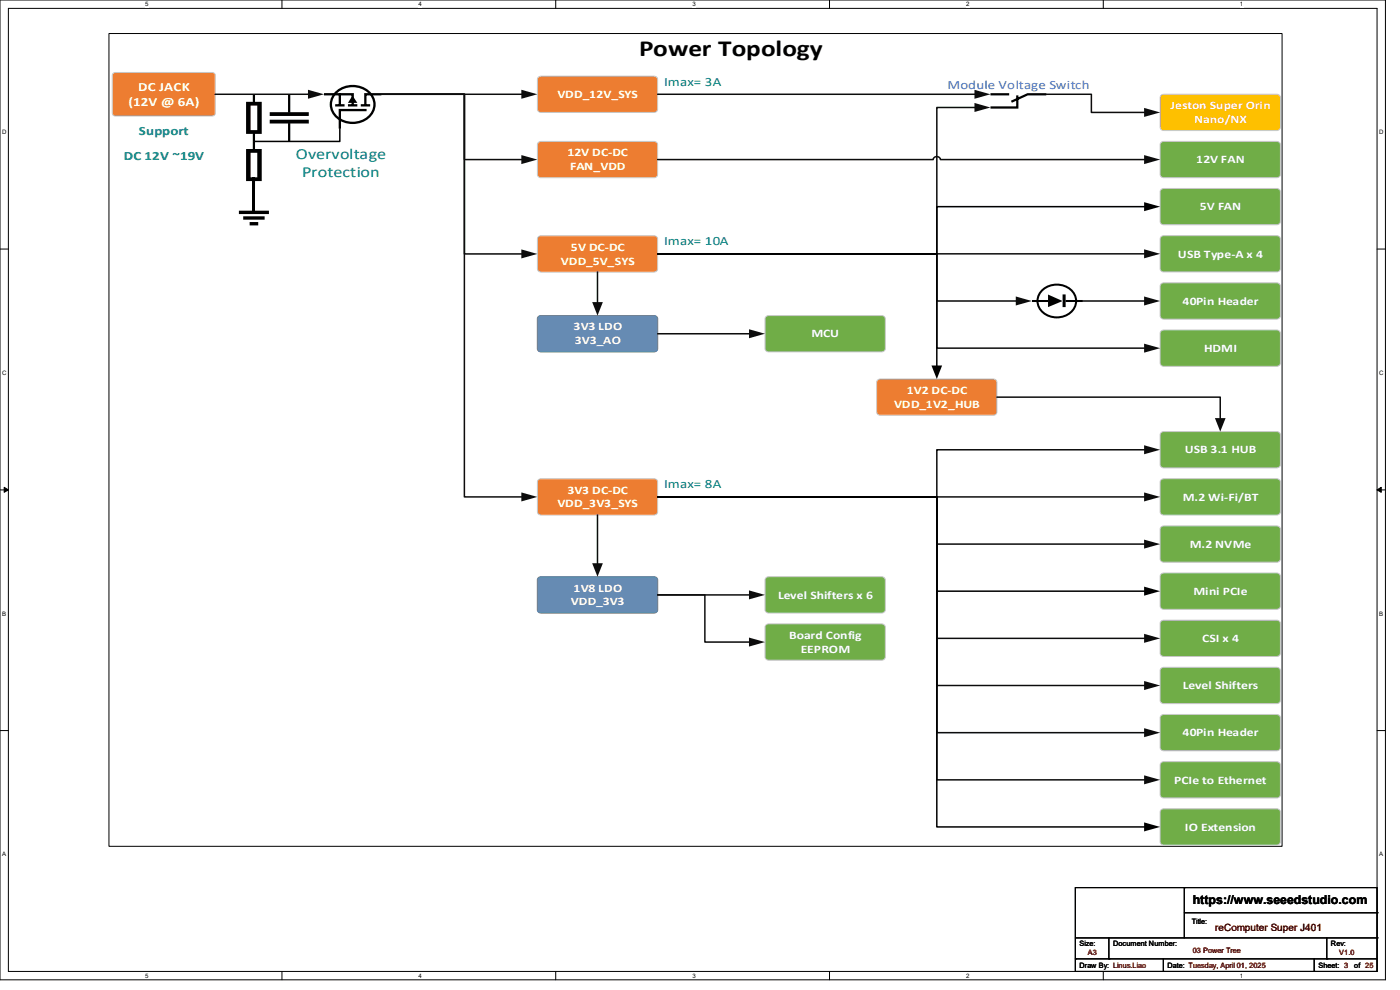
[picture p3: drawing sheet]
<svg xmlns="http://www.w3.org/2000/svg" width="297mm" height="210mm" viewBox="0 0 297 210" stroke-linecap="round" stroke-linejoin="round" font-family="sans-serif">
<path d="M0 0h293.9v207.9h-293.9zM1.8 1.8h290.3v204.3h-290.3z" fill="none" stroke="#000" stroke-width=".21"/>
<g fill="#fff">
<path d="M30.8 .2h.7v1.4h-.7z"/>
<path d="M30.8 206.2h.7v1.4h-.7z"/>
</g>
<path d="M59.8 0v1.8M59.8 206.1v1.8" fill="none" stroke="#000" stroke-width=".21"/>
<g fill="#fff">
<path d="M88.8 .2h.7v1.4h-.7z"/>
<path d="M88.8 206.2h.7v1.4h-.7z"/>
</g>
<path d="M117.9 0v1.8M117.9 206.1v1.8" fill="none" stroke="#000" stroke-width=".21"/>
<g fill="#fff">
<path d="M146.9 .2h.7v1.4h-.7z"/>
<path d="M146.9 206.2h.7v1.4h-.7z"/>
</g>
<path d="M176 0v1.8M176 206.1v1.8" fill="none" stroke="#000" stroke-width=".21"/>
<g fill="#fff">
<path d="M205 .2h.7v1.4h-.7z"/>
<path d="M205 206.2h.7v1.4h-.7z"/>
</g>
<path d="M234.1 0v1.8M234.1 206.1v1.8" fill="none" stroke="#000" stroke-width=".21"/>
<g fill="#fff">
<path d="M263.1 .2h.6v1.4h-.6z"/>
<path d="M263.1 206.2h.6v1.4h-.6z"/>
<path d="M.5 27.3h.9v1.4h-.9z"/>
<path d="M292.6 27.3h.9v1.4h-.9z"/>
<path d="M.5 78.4h.9v1.4h-.9z"/>
<path d="M292.6 78.4h.9v1.4h-.9z"/>
</g>
<path d="M0 52.8h1.8M292.1 52.8h1.8" fill="none" stroke="#000" stroke-width=".21"/>
<g fill="#fff">
<path d="M.5 129.5h.8v1.4h-.8z"/>
<path d="M292.6 129.5h.8v1.4h-.8z"/>
</g>
<path d="M0 103.9h1.8M292.1 103.9h1.8" fill="none" stroke="#000" stroke-width=".21"/>
<path d="M.9 103.4l.9 .5-.9 .5zM292.1 103.9l.9-.5v1z" fill="#000" stroke="#000" stroke-width=".21"/>
<g fill="#fff">
<path d="M.5 180.5h.8v1.4h-.8z"/>
<path d="M292.6 180.5h.8v1.4h-.8z"/>
</g>
<path d="M0 155h1.8M292.1 155h1.8" fill="none" stroke="#000" stroke-width=".21"/>
<path d="M23.2 7.2h248.8v172.3h-248.8z" fill="#fff"/>
<path d="M23.1 7.1h248.9v172.4h-248.9z" fill="none" stroke="#000" stroke-width=".21"/>
<g fill="#000">
<path d="M74.8 20.3l1 1.5h-2z"/>
<path d="M53.6 37.7h.5v7.1h-.5z" fill-rule="evenodd"/>
<path d="M52.2 21.6h3.3v6.8h-.9v-.8h-1.4v-5.2h1.4v6h-2.4z" fill-rule="evenodd"/>
<path d="M52.2 31.6h3.3v6.8h-.9v-.8h-1.4v-5.2h1.4v6h-2.4z" fill-rule="evenodd"/>
<path d="M57.2 23.8v.8h8.3v-.8zM57.2 25.4v.8h8.3v-.8z" fill-rule="evenodd"/>
<path d="M225.4 62.5h.7v2.6h-.7zM222.3 62.5v2.6l3.1-1.2z" fill-rule="evenodd"/>
</g>
<path d="M53.9 20v2M61.3 20v3.9M53.9 28v4M53.9 38v2M61.3 26.1v3.9M210.1 20h4M215.8 20.2v2.6h-5.7M222 20h-4l-3.4 1.6" fill="none" stroke="#000" stroke-width=".47"/>
<path d="M50.7 45.1h6.4M51.6 46.2h4.5M53 47.5h1.8" fill="none" stroke="#000" stroke-width=".71" stroke-linecap="butt"/>
<path d="M68.7 20h3.4v2.3M71.3 19.6a5 5 0 0 1 7.9 1.2 3.9 3.9 0 0 1-3.6 5.2 4.5 4.5 0 0 1-5.4-3.8 3.6 3.6 0 0 1 1.1-2.6zM72.1 20h2.7v1.1M80.9 20h-3.4v2.4M71.1 22.3h2M73.8 22.3h2M74.8 20.9v1.4M76.5 22.3h2M77.8 23.3h-5.7v4" fill="none" stroke="#000" stroke-width=".49"/>
<path d="M218.9 63.9h3.4M221.3 61.4a4.4 4.4 0 0 1 6.9 1.8 3.8 3.8 0 0 1-4.8 4.1 3.4 3.4 0 0 1-3-2.3 3.4 3.4 0 0 1 .9-3.6zM226.1 63.9h3.6" fill="none" stroke="#000" stroke-width=".43"/>
<path d="M72.1 27.3v2.7h-18.3" fill="none" stroke="#000" stroke-width=".32"/>
<path d="M24 15.5l.5-.1h20.5a.64 .64 0 0 1 .7 .6v8a.64 .64 0 0 1-.7 .6h-20.5a.63 .63 0 0 1-.7-.6v-8z" fill-rule="evenodd" fill="#ed7d31"/>
<path d="M24 15.5l.5-.1h20.5a.64 .64 0 0 1 .7 .6v8a.64 .64 0 0 1-.7 .6h-20.5a.63 .63 0 0 1-.7-.6v-8z" fill="none" stroke="#c8c8c8" stroke-width=".21"/>
<path d="M114.2 16.3l.6-.2h23.9a.74 .74 0 0 1 .8 .7v6.4a.74 .74 0 0 1-.8 .7h-23.9a.74 .74 0 0 1-.8-.7v-6.4z" fill-rule="evenodd" fill="#ed7d31"/>
<path d="M114.2 16.3l.6-.2h23.9a.74 .74 0 0 1 .8 .7v6.4a.74 .74 0 0 1-.8 .7h-23.9a.74 .74 0 0 1-.8-.7v-6.4z" fill="none" stroke="#c8c8c8" stroke-width=".21"/>
<path d="M45.7 20h19.9" fill="none" stroke="#0c0c0c" stroke-width=".32"/>
<path d="M65.3 19l3.4 1-3.4 1z" fill="#0c0c0c"/>
<path d="M246.4 20.2l.5-.2h23.9a.74 .74 0 0 1 .8 .7v6.3a.74 .74 0 0 1-.8 .7h-23.9a.74 .74 0 0 1-.8-.7v-6.3z" fill-rule="evenodd" fill="#fec000"/>
<path d="M246.4 20.2l.5-.2h23.9a.74 .74 0 0 1 .8 .7v6.3a.74 .74 0 0 1-.8 .7h-23.9a.74 .74 0 0 1-.8-.7v-6.3z" fill="none" stroke="#c8c8c8" stroke-width=".21"/>
<path d="M114.2 50.2l.6-.2h23.9a.74 .74 0 0 1 .8 .7v6.3a.74 .74 0 0 1-.8 .7h-23.9a.74 .74 0 0 1-.8-.7v-6.3z" fill-rule="evenodd" fill="#ed7d31"/>
<path d="M114.2 50.2l.6-.2h23.9a.74 .74 0 0 1 .8 .7v6.3a.74 .74 0 0 1-.8 .7h-23.9a.74 .74 0 0 1-.8-.7v-6.3z" fill="none" stroke="#c8c8c8" stroke-width=".21"/>
<path d="M114.2 67.1l.6-.2h23.9a.74 .74 0 0 1 .8 .7v6.4a.74 .74 0 0 1-.8 .6h-23.9a.74 .74 0 0 1-.8-.6v-6.4z" fill-rule="evenodd" fill="#668bb3"/>
<path d="M114.2 67.1l.6-.2h23.9a.74 .74 0 0 1 .8 .7v6.4a.74 .74 0 0 1-.8 .6h-23.9a.74 .74 0 0 1-.8-.6v-6.4z" fill="none" stroke="#547495" stroke-width=".24"/>
<path d="M162.5 67.1l.6-.2h23.9a.74 .74 0 0 1 .8 .7v6.4a.74 .74 0 0 1-.8 .6h-23.9a.74 .74 0 0 1-.8-.6v-6.4z" fill-rule="evenodd" fill="#70ad47"/>
<path d="M162.5 67.1l.6-.2h23.9a.74 .74 0 0 1 .8 .7v6.4a.74 .74 0 0 1-.8 .6h-23.9a.74 .74 0 0 1-.8-.6v-6.4z" fill="none" stroke="#c8c8c8" stroke-width=".21"/>
<path d="M246.4 30.2l.5-.2h23.9a.74 .74 0 0 1 .8 .7v6.3a.74 .74 0 0 1-.8 .7h-23.9a.74 .74 0 0 1-.8-.7v-6.3z" fill-rule="evenodd" fill="#70ad47"/>
<path d="M246.4 30.2l.5-.2h23.9a.74 .74 0 0 1 .8 .7v6.3a.74 .74 0 0 1-.8 .7h-23.9a.74 .74 0 0 1-.8-.7v-6.3z" fill="none" stroke="#c8c8c8" stroke-width=".21"/>
<path d="M186.2 80.6l.6-.2h23.9a.74 .74 0 0 1 .8 .7v6.3a.74 .74 0 0 1-.8 .7h-23.9a.74 .74 0 0 1-.8-.7v-6.3z" fill-rule="evenodd" fill="#ed7d31"/>
<path d="M186.2 80.6l.6-.2h23.9a.74 .74 0 0 1 .8 .7v6.3a.74 .74 0 0 1-.8 .7h-23.9a.74 .74 0 0 1-.8-.7v-6.3z" fill="none" stroke="#c8c8c8" stroke-width=".21"/>
<path d="M246.4 50.2l.5-.2h23.9a.74 .74 0 0 1 .8 .7v6.3a.74 .74 0 0 1-.8 .7h-23.9a.74 .74 0 0 1-.8-.7v-6.3z" fill-rule="evenodd" fill="#70ad47"/>
<path d="M246.4 50.2l.5-.2h23.9a.74 .74 0 0 1 .8 .7v6.3a.74 .74 0 0 1-.8 .7h-23.9a.74 .74 0 0 1-.8-.7v-6.3z" fill="none" stroke="#c8c8c8" stroke-width=".21"/>
<path d="M246.4 60.2l.5-.2h23.9a.74 .74 0 0 1 .8 .7v6.3a.74 .74 0 0 1-.8 .7h-23.9a.74 .74 0 0 1-.8-.7v-6.3z" fill-rule="evenodd" fill="#70ad47"/>
<path d="M246.4 60.2l.5-.2h23.9a.74 .74 0 0 1 .8 .7v6.3a.74 .74 0 0 1-.8 .7h-23.9a.74 .74 0 0 1-.8-.7v-6.3z" fill="none" stroke="#c8c8c8" stroke-width=".21"/>
<path d="M246.4 70.2l.5-.2h23.9a.74 .74 0 0 1 .8 .7v6.3a.74 .74 0 0 1-.8 .7h-23.9a.74 .74 0 0 1-.8-.7v-6.3z" fill-rule="evenodd" fill="#70ad47"/>
<path d="M246.4 70.2l.5-.2h23.9a.74 .74 0 0 1 .8 .7v6.3a.74 .74 0 0 1-.8 .7h-23.9a.74 .74 0 0 1-.8-.7v-6.3z" fill="none" stroke="#c8c8c8" stroke-width=".21"/>
<path d="M246.4 171.8l.5-.2h23.9a.74 .74 0 0 1 .8 .6v6.4a.74 .74 0 0 1-.8 .7h-23.9a.74 .74 0 0 1-.8-.7v-6.4z" fill-rule="evenodd" fill="#70ad47"/>
<path d="M246.4 171.8l.5-.2h23.9a.74 .74 0 0 1 .8 .6v6.4a.74 .74 0 0 1-.8 .7h-23.9a.74 .74 0 0 1-.8-.7v-6.4z" fill="none" stroke="#c8c8c8" stroke-width=".21"/>
<path d="M114.2 101.8l.6-.2h23.9a.74 .74 0 0 1 .8 .6v6.4a.74 .74 0 0 1-.8 .7h-23.9a.74 .74 0 0 1-.8-.7v-6.4z" fill-rule="evenodd" fill="#ed7d31"/>
<path d="M114.2 101.8l.6-.2h23.9a.74 .74 0 0 1 .8 .6v6.4a.74 .74 0 0 1-.8 .7h-23.9a.74 .74 0 0 1-.8-.7v-6.4z" fill="none" stroke="#c8c8c8" stroke-width=".21"/>
<path d="M114.2 122.5l.6-.2h23.9a.74 .74 0 0 1 .8 .7v6.4a.74 .74 0 0 1-.8 .7h-23.9a.74 .74 0 0 1-.8-.7v-6.4z" fill-rule="evenodd" fill="#668bb3"/>
<path d="M114.2 122.5l.6-.2h23.9a.74 .74 0 0 1 .8 .7v6.4a.74 .74 0 0 1-.8 .7h-23.9a.74 .74 0 0 1-.8-.7v-6.4z" fill="none" stroke="#547495" stroke-width=".24"/>
<path d="M162.5 122.5l.6-.2h23.9a.74 .74 0 0 1 .8 .7v6.4a.74 .74 0 0 1-.8 .7h-23.9a.74 .74 0 0 1-.8-.7v-6.4z" fill-rule="evenodd" fill="#70ad47"/>
<path d="M162.5 122.5l.6-.2h23.9a.74 .74 0 0 1 .8 .7v6.4a.74 .74 0 0 1-.8 .7h-23.9a.74 .74 0 0 1-.8-.7v-6.4z" fill="none" stroke="#c8c8c8" stroke-width=".21"/>
<path d="M246.4 91.8l.5-.2h23.9a.74 .74 0 0 1 .8 .6v6.4a.74 .74 0 0 1-.8 .7h-23.9a.74 .74 0 0 1-.8-.7v-6.4z" fill-rule="evenodd" fill="#70ad47"/>
<path d="M246.4 91.8l.5-.2h23.9a.74 .74 0 0 1 .8 .6v6.4a.74 .74 0 0 1-.8 .7h-23.9a.74 .74 0 0 1-.8-.7v-6.4z" fill="none" stroke="#c8c8c8" stroke-width=".21"/>
<path d="M246.4 101.8l.5-.2h23.9a.74 .74 0 0 1 .8 .6v6.4a.74 .74 0 0 1-.8 .7h-23.9a.74 .74 0 0 1-.8-.7v-6.4z" fill-rule="evenodd" fill="#70ad47"/>
<path d="M246.4 101.8l.5-.2h23.9a.74 .74 0 0 1 .8 .6v6.4a.74 .74 0 0 1-.8 .7h-23.9a.74 .74 0 0 1-.8-.7v-6.4z" fill="none" stroke="#c8c8c8" stroke-width=".21"/>
<path d="M246.4 111.8l.5-.2h23.9a.74 .74 0 0 1 .8 .6v6.4a.74 .74 0 0 1-.8 .7h-23.9a.74 .74 0 0 1-.8-.7v-6.4z" fill-rule="evenodd" fill="#70ad47"/>
<path d="M246.4 111.8l.5-.2h23.9a.74 .74 0 0 1 .8 .6v6.4a.74 .74 0 0 1-.8 .7h-23.9a.74 .74 0 0 1-.8-.7v-6.4z" fill="none" stroke="#c8c8c8" stroke-width=".21"/>
<path d="M246.4 131.8l.5-.2h23.9a.74 .74 0 0 1 .8 .6v6.4a.74 .74 0 0 1-.8 .7h-23.9a.74 .74 0 0 1-.8-.7v-6.4z" fill-rule="evenodd" fill="#70ad47"/>
<path d="M246.4 131.8l.5-.2h23.9a.74 .74 0 0 1 .8 .6v6.4a.74 .74 0 0 1-.8 .7h-23.9a.74 .74 0 0 1-.8-.7v-6.4z" fill="none" stroke="#c8c8c8" stroke-width=".21"/>
<path d="M246.4 141.8l.5-.2h23.9a.74 .74 0 0 1 .8 .6v6.4a.74 .74 0 0 1-.8 .7h-23.9a.74 .74 0 0 1-.8-.7v-6.4z" fill-rule="evenodd" fill="#70ad47"/>
<path d="M246.4 141.8l.5-.2h23.9a.74 .74 0 0 1 .8 .6v6.4a.74 .74 0 0 1-.8 .7h-23.9a.74 .74 0 0 1-.8-.7v-6.4z" fill="none" stroke="#c8c8c8" stroke-width=".21"/>
<path d="M246.4 151.8l.5-.2h23.9a.74 .74 0 0 1 .8 .6v6.4a.74 .74 0 0 1-.8 .7h-23.9a.74 .74 0 0 1-.8-.7v-6.4z" fill-rule="evenodd" fill="#70ad47"/>
<path d="M246.4 151.8l.5-.2h23.9a.74 .74 0 0 1 .8 .6v6.4a.74 .74 0 0 1-.8 .7h-23.9a.74 .74 0 0 1-.8-.7v-6.4z" fill="none" stroke="#c8c8c8" stroke-width=".21"/>
<path d="M246.4 161.8l.5-.2h23.9a.74 .74 0 0 1 .8 .6v6.4a.74 .74 0 0 1-.8 .7h-23.9a.74 .74 0 0 1-.8-.7v-6.4z" fill-rule="evenodd" fill="#70ad47"/>
<path d="M246.4 161.8l.5-.2h23.9a.74 .74 0 0 1 .8 .6v6.4a.74 .74 0 0 1-.8 .7h-23.9a.74 .74 0 0 1-.8-.7v-6.4z" fill="none" stroke="#c8c8c8" stroke-width=".21"/>
<path d="M80.9 20h30" fill="none" stroke="#0c0c0c" stroke-width=".32"/>
<path d="M110.6 19l3.4 1-3.4 1z" fill="#0c0c0c"/>
<path d="M222 20h9.5v3.9h11.5" fill="none" stroke="#0c0c0c" stroke-width=".32"/>
<path d="M242.7 22.9l3.4 1-3.4 .9z" fill="#0c0c0c"/>
<path d="M139.5 20h67.5" fill="none" stroke="#0c0c0c" stroke-width=".32"/>
<path d="M206.7 19l3.4 1-3.4 1z" fill="#0c0c0c"/>
<path d="M80.9 20h17.6v33.9h12.4" fill="none" stroke="#0c0c0c" stroke-width=".32"/>
<path d="M110.6 52.9l3.4 1-3.4 .9z" fill="#0c0c0c"/>
<path d="M80.9 20h17.6v85.4h12.4" fill="none" stroke="#0c0c0c" stroke-width=".32"/>
<path d="M110.6 104.5l3.4 .9-3.4 1z" fill="#0c0c0c"/>
<path d="M162.5 132.5l.6-.2h23.9a.74 .74 0 0 1 .8 .7v6.4a.74 .74 0 0 1-.8 .7h-23.9a.74 .74 0 0 1-.8-.7v-6.4z" fill-rule="evenodd" fill="#70ad47"/>
<path d="M162.5 132.5l.6-.2h23.9a.74 .74 0 0 1 .8 .7v6.4a.74 .74 0 0 1-.8 .7h-23.9a.74 .74 0 0 1-.8-.7v-6.4z" fill="none" stroke="#c8c8c8" stroke-width=".21"/>
<path d="M207 22.8h-8.3v31.1h-59.2" fill="none" stroke="#0c0c0c" stroke-width=".32"/>
<path d="M206.7 21.8l3.4 1-3.4 1z" fill="#0c0c0c"/>
<path d="M243 53.8l-103.5 .1" fill="none" stroke="#0c0c0c" stroke-width=".32"/>
<path d="M242.7 52.9l3.4 .9-3.4 1z" fill="#0c0c0c"/>
<path d="M139.5 53.9h59.2v10h17.1" fill="none" stroke="#0c0c0c" stroke-width=".32"/>
<path d="M215.5 62.9l3.4 1-3.4 .9z" fill="#0c0c0c"/>
<path d="M139.5 53.9h59.2v20h44.3" fill="none" stroke="#0c0c0c" stroke-width=".32"/>
<path d="M242.7 72.9l3.4 1-3.4 .9z" fill="#0c0c0c"/>
<path d="M229.7 63.9h13.3" fill="none" stroke="#0c0c0c" stroke-width=".32"/>
<path d="M242.7 62.9l3.4 1-3.4 .9z" fill="#0c0c0c"/>
<path d="M126.8 57.7v6.6" fill="none" stroke="#0c0c0c" stroke-width=".32"/>
<path d="M125.6 64.1h2.3l-1.1 2.9z" fill="#0c0c0c"/>
<path d="M211.5 84.2h47.4v4.7" fill="none" stroke="#0c0c0c" stroke-width=".32"/>
<path d="M257.7 88.7h2.3l-1.1 2.9z" fill="#0c0c0c"/>
<path d="M139.5 105.4h103.5" fill="none" stroke="#0c0c0c" stroke-width=".32"/>
<path d="M242.7 104.5l3.4 .9-3.4 1z" fill="#0c0c0c"/>
<path d="M139.5 105.4h59.2v10h44.3" fill="none" stroke="#0c0c0c" stroke-width=".32"/>
<path d="M242.7 114.5l3.4 .9-3.4 1z" fill="#0c0c0c"/>
<path d="M139.5 105.4h59.2v30h44.3" fill="none" stroke="#0c0c0c" stroke-width=".32"/>
<path d="M242.7 134.5l3.4 .9-3.4 1z" fill="#0c0c0c"/>
<path d="M139.5 105.4h59.2v40h44.3" fill="none" stroke="#0c0c0c" stroke-width=".32"/>
<path d="M242.7 144.5l3.4 .9-3.4 1z" fill="#0c0c0c"/>
<path d="M139.5 105.4h59.2v50h44.3" fill="none" stroke="#0c0c0c" stroke-width=".32"/>
<path d="M242.7 154.5l3.4 .9-3.4 1z" fill="#0c0c0c"/>
<path d="M139.5 105.4h59.2v60h44.3" fill="none" stroke="#0c0c0c" stroke-width=".32"/>
<path d="M242.7 164.5l3.4 .9-3.4 1z" fill="#0c0c0c"/>
<path d="M139.5 70.8h19.7" fill="none" stroke="#0c0c0c" stroke-width=".32"/>
<path d="M158.9 69.8l3.4 1-3.4 1z" fill="#0c0c0c"/>
<path d="M126.8 109.3v10.4" fill="none" stroke="#0c0c0c" stroke-width=".32"/>
<path d="M125.6 119.5h2.3l-1.1 2.8z" fill="#0c0c0c"/>
<path d="M139.5 126.2h19.7" fill="none" stroke="#0c0c0c" stroke-width=".32"/>
<path d="M158.9 125.2l3.4 1-3.4 1z" fill="#0c0c0c"/>
<path d="M139.5 126.2h10v10h9.7" fill="none" stroke="#0c0c0c" stroke-width=".32"/>
<path d="M158.9 135.3l3.4 .9-3.4 1z" fill="#0c0c0c"/>
<path d="M243 95.4h-44.3v10h-59.2" fill="none" stroke="#0c0c0c" stroke-width=".32"/>
<path d="M242.7 94.5l3.4 .9-3.4 1z" fill="#0c0c0c"/>
<path d="M114.2 30.2l.6-.2h23.9a.74 .74 0 0 1 .8 .7v6.3a.74 .74 0 0 1-.8 .7h-23.9a.74 .74 0 0 1-.8-.7v-6.3z" fill-rule="evenodd" fill="#ed7d31"/>
<path d="M114.2 30.2l.6-.2h23.9a.74 .74 0 0 1 .8 .7v6.3a.74 .74 0 0 1-.8 .7h-23.9a.74 .74 0 0 1-.8-.7v-6.3z" fill="none" stroke="#c8c8c8" stroke-width=".21"/>
<path d="M80.9 20h17.6v13.9h12.4" fill="none" stroke="#0c0c0c" stroke-width=".32"/>
<path d="M110.6 32.9l3.4 1-3.4 .9z" fill="#0c0c0c"/>
<path d="M139.5 33.9h58.5a.77 .77 0 0 1 .7-.7 .77 .77 0 0 1 .8 .7h43.5" fill="none" stroke="#0c0c0c" stroke-width=".32"/>
<path d="M242.7 32.9l3.4 1-3.4 .9z" fill="#0c0c0c"/>
<path d="M246.4 121.8l.5-.2h23.9a.74 .74 0 0 1 .8 .6v6.4a.74 .74 0 0 1-.8 .7h-23.9a.74 .74 0 0 1-.8-.7v-6.4z" fill-rule="evenodd" fill="#70ad47"/>
<path d="M246.4 121.8l.5-.2h23.9a.74 .74 0 0 1 .8 .6v6.4a.74 .74 0 0 1-.8 .7h-23.9a.74 .74 0 0 1-.8-.7v-6.4z" fill="none" stroke="#c8c8c8" stroke-width=".21"/>
<path d="M243 125.4h-44.3v-20h-59.2h59.2v70h44.3" fill="none" stroke="#000" stroke-width=".32"/>
<path d="M242.7 124.4l3.4 1-3.4 1zM242.7 174.5l3.4 .9-3.4 1z" fill="#000"/>
<path d="M246.4 40.2l.5-.2h23.9a.74 .74 0 0 1 .8 .7v6.3a.74 .74 0 0 1-.8 .7h-23.9a.74 .74 0 0 1-.8-.7v-6.3z" fill-rule="evenodd" fill="#70ad47"/>
<path d="M246.4 40.2l.5-.2h23.9a.74 .74 0 0 1 .8 .7v6.3a.74 .74 0 0 1-.8 .7h-23.9a.74 .74 0 0 1-.8-.7v-6.3z" fill="none" stroke="#c8c8c8" stroke-width=".21"/>
<path d="M243 43.8h-44.3v10.1h-59.2h59.2v23.9" fill="none" stroke="#000" stroke-width=".32"/>
<path d="M242.7 42.9l3.4 .9-3.4 1zM197.6 77.5h2.3l-1.2 2.9z" fill="#000"/>
<g fill="none" stroke="#000" stroke-width=".21">
<path d="M228.1 188.3h64v17.8h-64zM228.1 199h64M235.2 199v4.4M251.2 188.3h.1M251.2 188.3v10.7M251.2 193.6h40.9M281.5 199v4.4M292.1 199h.1M292.1 193.6h.1M228.1 203.4h.1M228.1 203.4h64M235.2 203.4h.1"/>
<path d="M246.8 206.1h.1M246.8 203.4v2.7M278.8 206.1h.1M278.8 203.4v2.7M281.5 203.4h.1"/>
</g>
<text font-size="4.9" x="135.6" y="11.9">Power Topology</text>
<g font-size="3.3" fill="#007f7f">
<text x="62.8" y="33.7">Overvoltage</text>
<text x="64.1" y="37.6">Protection</text>
</g>
<g font-size="2.7" fill="#fff">
<text x="27.3" y="22.5">(12V @ 6A)</text>
<text x="29.3" y="19.2">DC JACK</text>
</g>
<g font-size="2.7" fill="#007f7f">
<text x="140.9" y="18.2">Imax= 3A</text>
<text x="29.5" y="28.6">Support</text>
<text x="26.2" y="33.9">DC 12V ~19V</text>
<text x="140.9" y="52">Imax= 10A</text>
<text x="140.9" y="103.6">Imax= 8A</text>
</g>
<text font-size="2.7" fill="#4672c4" x="201" y="18.8">Module Voltage Switch</text>
<text font-size="2.6" x="253" y="191.8">https://www.seeedstudio.com</text>
<g font-size="2.4" fill="#fff">
<text x="118.3" y="20.8">VDD_12V_SYS</text>
<text x="248.3" y="23.2">Jeston Super Orin</text>
<text x="253.4" y="26.1">Nano/NX</text>
<text x="120.4" y="33.2">12V DC-DC</text>
<text x="253.8" y="34.6">12V FAN</text>
<text x="120.9" y="36.1">FAN_VDD</text>
<text x="254.6" y="44.6">5V FAN</text>
<text x="121.1" y="53.2">5V DC-DC</text>
<text x="119" y="56.1">VDD_5V_SYS</text>
<text x="249.9" y="54.7">USB Type-A x 4</text>
<text x="250.9" y="64.6">40Pin Header</text>
<text x="121.7" y="70.1">3V3 LDO</text>
<text x="172.1" y="71.6">MCU</text>
<text x="121.9" y="73.1">3V3_AO</text>
<text x="255.5" y="74.6">HDMI</text>
<text x="192.4" y="83.6">1V2 DC-DC</text>
<text x="189.7" y="86.5">VDD_1V2_HUB</text>
<text x="251.3" y="96.2">USB 3.1 HUB</text>
<text x="118.3" y="107.7">VDD_3V3_SYS</text>
<text x="120.4" y="104.7">3V3 DC-DC</text>
<text x="251" y="106.2">M.2 Wi-Fi/BT</text>
<text x="252.4" y="116.2">M.2 NVMe</text>
<text x="121.7" y="125.5">1V8 LDO</text>
<text x="121.1" y="128.4">VDD_3V3</text>
<text x="165.1" y="127">Level Shifters x 6</text>
<text x="253.2" y="126.2">Mini PCIe</text>
<text x="167.4" y="135.5">Board Config</text>
<text x="255.1" y="136.2">CSI x 4</text>
<text x="169.9" y="138.5">EEPROM</text>
<text x="250.9" y="146.2">Level Shifters</text>
<text x="250.9" y="156.2">40Pin Header</text>
<text x="249.1" y="166.2">PCIe to Ethernet</text>
<text x="251.4" y="176.2">IO Extension</text>
</g>
<text font-size="2.1" fill="#800000" x="257.8" y="197.5">reComputer Super J401</text>
<g font-size="1.6">
<text x="252.8" y="196">Title:</text>
<text x="229" y="200.7">Size:</text>
<text x="236.1" y="200.7">Document Number:</text>
<text x="282.4" y="200.7">Rev:</text>
<text x="229" y="205.4">Draw By: Linus.Liao</text>
<text x="247.7" y="205.4">Date: Tuesday, April 01, 2025</text>
<text x="279.7" y="205.4">Sheet: 3</text>
<text x="287.3" y="205.4">of 25</text>
</g>
<g font-size="1.6" fill="#800000">
<text x="230.8" y="202.7">A3</text>
<text x="253" y="202.2">03 Power Tree</text>
<text x="284.1" y="202.7">V1.0</text>
</g>
<g font-size="1.3">
<text x="30.8" y="1.3">5</text>
<text x="88.8" y="1.3">4</text>
<text x="146.9" y="1.3">3</text>
<text x="205" y="1.3">2</text>
<text x="263.1" y="1.3">1</text>
<text x=".5" y="28.4">D</text>
<text x="292.6" y="28.4">D</text>
<text x=".5" y="79.5">C</text>
<text x="292.6" y="79.5">C</text>
<text x=".5" y="130.6">B</text>
<text x="292.6" y="130.6">B</text>
<text x=".5" y="181.7">A</text>
<text x="292.6" y="181.7">A</text>
<text x="30.8" y="207.4">5</text>
<text x="88.8" y="207.4">4</text>
<text x="146.9" y="207.4">3</text>
<text x="205" y="207.4">2</text>
<text x="263.1" y="207.4">1</text>
</g>
</svg>
